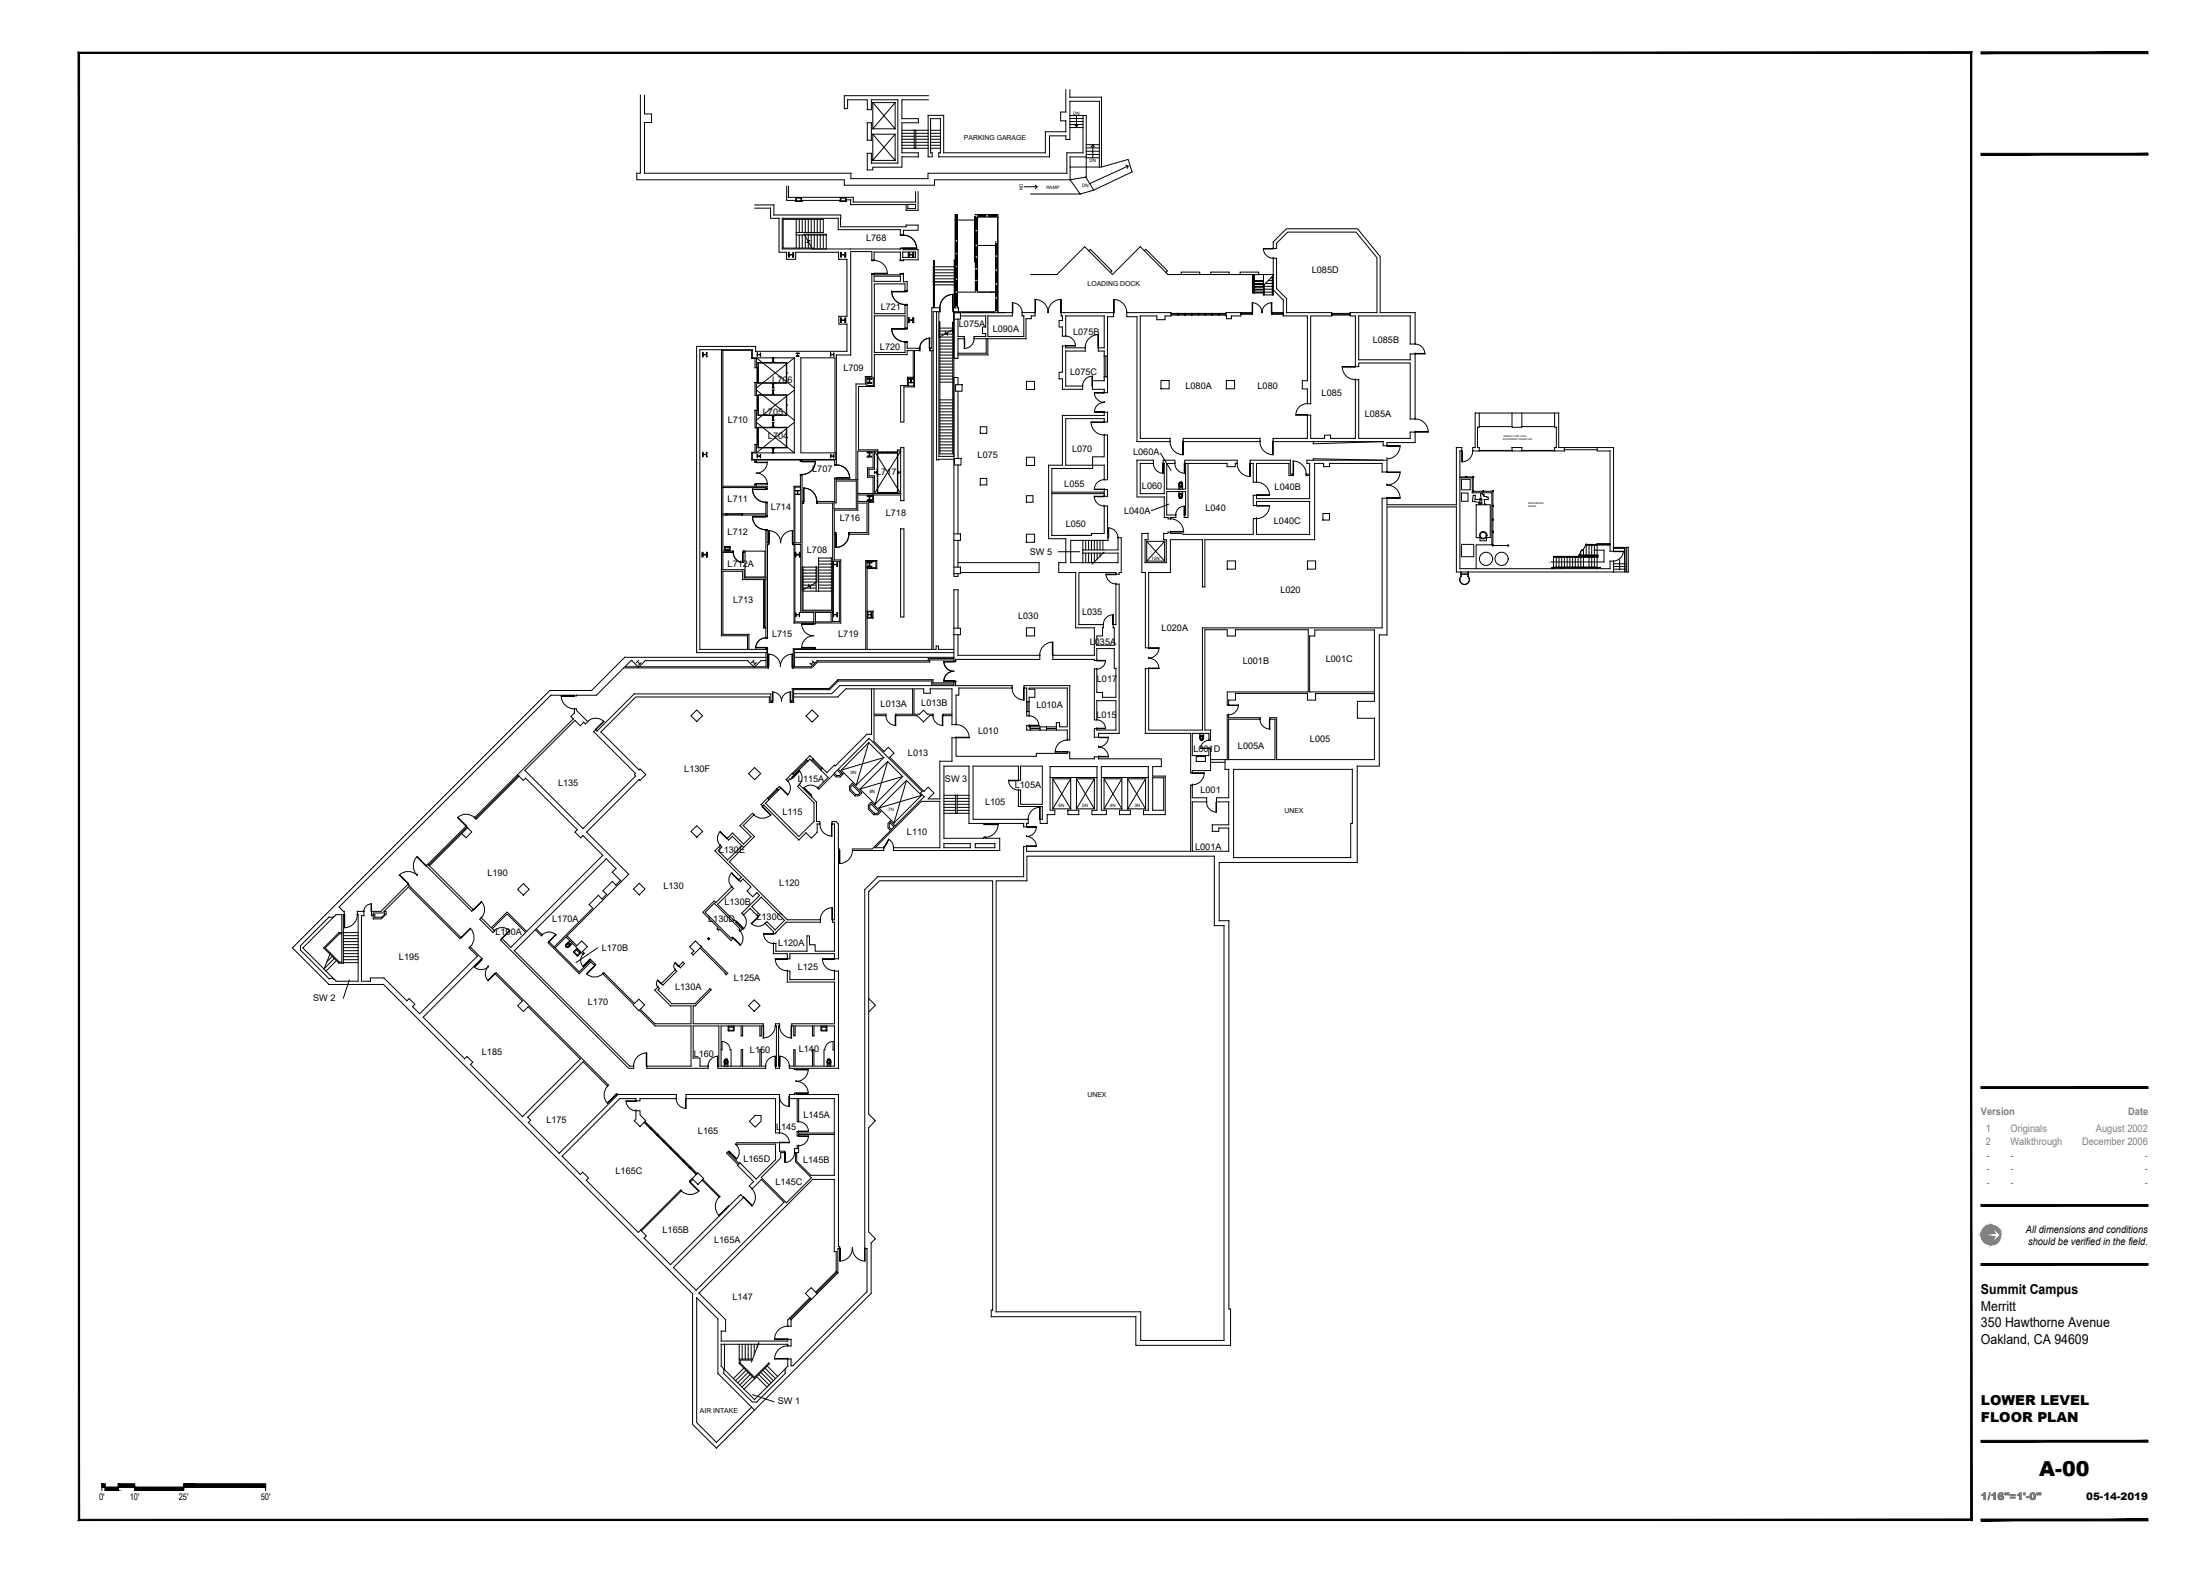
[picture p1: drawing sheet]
<svg xmlns="http://www.w3.org/2000/svg" width="1067mm" height="762mm" viewBox="0 0 1067 762" stroke-linecap="round" stroke-linejoin="round" font-family="sans-serif">
<!-- layer: A-WALL-FULL -->
<g fill="none" stroke="#000" stroke-width=".48">
<path d="M311 46v38h-2v3h100v3h44v-3h66v-11h8v-20h-2v18h-8v10h-67v3h-37v-3h-100v-25h3v-4h-3v-9M421 60h2v8h-2zM450 46h-41v7h2v-5h10v5h2v-5h12v31h-12v-5h-2v8h2v-1h14v-5h8v-2h-8v-14h8v-2h-8v-10h13M517 44v10h-3v5h3v5h-10v10h-49v-18h-8v20h2v-2h-1v-16h5v16h-1v2h54v-10h8v2h2v-19h14v32h1v-34h-15v-3M443 63h1v9h-1zM366 99h9v5h33v6h31v-1h6v3h-7v2M381 96v1h5v1h3v-1h18v1h3v-1h3M381 96h.1M381 90v6M382 90v6h32v2h30v-5M386 96h3v2h-3zM386 96h2v1h-2z"/>
<path d="M407 96h3v2h-3zM408 96h2v1h-2zM440 99h4v2h-4zM445 93v9h-6v-3h-27v-2M366 101h8v5h4v16h3v4h5v-4h21v4h4v27h-4v4h4v13h-45v-2h-28v148h34v-1h-9v-8h-12v-30h9v4h10v23h1v5M437 114v-3h-31v-5h-27v15h58M473 119h.1M474 105h.1M481 119h-7M481 119h2M484 105h.1M624 111h34l11 13v28h17v15h-2v-14h-25v21h25v-2h2v31h-2v-27h-25v2h-2v-25h-2v-1h13v-27l-10-12h-34l-5 5v2h-2v-3z"/>
<path d="M423 126v-4h-10v50h-7v53h-1v-2h-16h-1h-21v1h-1v-1h-1v-4h1M423 133v49h-3v4h-5v47M424 134h13v2h-13zM437 133h-13M437 121h.1M438 122h6v3h-6zM438 133v4h2v4h-1v-3h-15v14h15v-4h1v11h-1v-6h-15v18h15v-5h1v3h6M438 121h7v5h-8v-4h-13v4M453 137h.1M617 125h2v15l5 5v7h22v1h-10v43h-2v-7h-2v-4h2v-32h-12v-8l-5-4zM454 151v72h9M455 151v70h8v-69"/>
<path d="M456 151h-3v164h1v-2h1v2h8M456 149h-4v20h-1M462 149h3v2h-3M463 152h28v1h-12v10h17v-10v-1h6v1h-2v2h-2v9h-26v-1h6v-1h-2v-3h2v-6h-12M463 152v22h2v-10h3v-1h-3v-8M466 152v3h-3M515 152h25v2h-3v19h-2v-3h-2v-1h2v-16h-18v10h-2v-4h-1v-4h1zM546 152h22v1h-3v2h-4v-2h-8v59h14v2h-16v-60h-5zM595 152h7v1h-5v2h-2zM350 170v138h12v7h-23v-145h26v3h20v47h-20v3h41M351 170h14v4h1v4h1v-5M351 170v66h15v-1h1v1"/>
<path d="M446 170h-3v18h-5v17h-1v-18h3v-4h3M451 170h2M452 170v145h-32v-15h3v-4h-3v-20h5v-4h-5v43h-35v1h78M478 164v7h-13M479 164v8h-14M515 168h2v1h9v1h-9v17h8v2h-10v-5h-1v-4h1zM366 185h1v7h-1zM366 199h1v8h-1zM420 183h3v4h-3zM440 183h3v4h-3zM443 183v-13h-3v2h-16v15h-8v31h10v1h-2v8h-3v4h3v8h13v-22h1v26h-1v-3h-13v3h-3v16h-9v-1h8v-14h-4v3h-11v11v1v12h3v31h-13M463 186h4v4h-4z"/>
<path d="M465 186v-3h-2v96h2v-1M465 190v32M498 185h4v4h-4zM535 200h2v5h-2v-2h-18v22h18v8h2v-22h-2v10h-5v6h-20v12h25v-2h2v4h-2v-2h-25v21h19M535 190h2v-7h-2v2h-5v4h5v1M535 200v1h-20v24h-7v36h9v12h-4v5h9v26h9v14h-20v2h20h1v-6h8v10h1v14h-6v-2h-3v-12h-1v25h1v-9h9v14h-9v-1h-1v4h2v-1h10v-73h-2v20h-1v1v9h-8v-5h3v-5h-12v-25h18h2h1v-17h-2v6h-17v1h17v5h-23v-11h18v-17h-2v14h-6v1h-12M563 184h4v4h-4zM595 184h4v4h-4zM366 220v-5h1v5M405 220v-47h-17v47h17M405 220h1M405 220v3"/>
<path d="M416 219h7v8h-2v4h2v8h-7zM437 218h-2v1h2M475 207h4v3h-4zM574 212h37v2h-37zM617 212h17v-11h2v11h6v-1h3v1h12v-28h2v28h25v-3h2v6h-13v1h-2v-2h-54zM717 200v7h-1v10h1v2h-3v-2h1v-17h41v17h3v2h-5v-2h1v-10h-1v-7M717 207h16M733 217h5v2h-5zM733 200v7h5v-7M738 207h16M774 217h8v50h-1v-48h-7zM351 236v31h4v1h-4v8h10v4h11"/>
<path d="M367 236h5v1h-1v-1h-21M385 236h3v27h-3zM388 237h.1M405 233h10v14h-11v-3h1zM416 233h-10v-1h-1v11h-9v1h8v28h3v29h-3v-29v24h-15v-52v-1v-13h-1v6h-3v27v1v38h10M416 240h7v3h-7zM463 222h3v3h-3zM465 225v34M475 232h4v3h-4zM498 222h4v4h-4zM574 223h26v2h-1v1h-4v-1h-21zM575 225v12h-9v-12h4v-2h-6v2h1v14h-12v-14h6v-2h-8v18h14v10h1v1h2v-1h2v-1h-4v-12h9v12h-1v1h2v-26"/>
<path d="M606 223h20v7h1v1h-2v-6h-16v9h-1v-9h-2zM708 231h3M711 231h3M714 232v6M715 238h4M720 238h4M724 238v7M351 249h1M352 250h8M360 249h11v-5h1v6h-1h-11zM360 249h-8v1h-1M437 256h1v43h-1z"/>
<path d="M463 259h3v3h-3M498 259h4v4h-4zM498 240h3v3h-3zM554 259h3v3h-2v11h11v-11h-2v-3h2v-1h2v1h6h34v-8h1v8h26v-16h-26v2h-1v-5h1v2h26v-11h-2v-1h2v-5h-1v-2h39v6h-3v-4h-25v1h-3v-1h-5v37h-53v22h-1v-22h-15v16h-11v36h-2v-36h-1zM641 249h4v3h-4zM724 246v6M724 252v5M724 258v6M350 276h.1M361 267v1zM385 264h3v33h7v4h-10zM420 272h5v3h-5z"/>
<path d="M463 275h3v3h-3M465 273h39v5h-38M465 262v13M595 272h4v4h-4zM634 272h4v4h-4zM724 264h7M789 265h1v12h-1zM371 281v23zM371 280v-23h1v6h1l-1 1v45M395 297h8v4h-8zM420 297h3v2h-3zM371 314v1"/>
<path d="M371 319h-68l-16 16h-20l-125 124 18 18h26l150 150v63l11 12 75-75v-24l2-3-3-3v-50l3-4-3-3v-108l5-5h55v208v3h70v14h46v-17h-1v-189h-5v-28h67v-47h11v-63h4v-62h33v31h76v-5h-1v4h-73v-57h1v-2h-3v28h-33v-4h-3v63h-87v50h-26v-30h-2v32h22v19h1v-1h9v-11h-1v3h-8v-10h8v3h1v-5h-3v-49h11v3h4v-3h35v30h-39v7h1v-3h3v-3h35v3h4v-3h28v4h-8v8h8v20h-47v-20h-3v1M371 316v7h-5M372 314v9M385 319h78M395 314h-10v9M395 314v1M463 304h3v4h-3M465 308v10h39v2h-41h-12v1h-55l-2 3h-10M465 304v-18h-2v33h-13v1h-54l-3 3h-8v-7M498 304h4v4h-4zM638 305h28v30h-31v-27h3zM309 321l1 1"/>
<path d="M310 320l-1 1M310 323h56M311 321l-1 1M365 321l1 1M366 320l-2 1M367 321l-1 1M371 320h-2l-3 3-3-3h-50l-3 3-4-3-3 3h6M372 324h-70l-13 13h-22l-103 103 3 2v1v24h-3l-7-8 7-7h2M374 340v-4h-66l-18 18h-1l-1 1 20 20v1l-25 26-28-29 24-24 2 3 2-2 1 1 1-1-5-6h-1v2l-2 1 1 1-27 28 3 2 1-1 25 25-1 1 3 3 1-1 9 10-37 37-9-10-8 8-5-5v1l6 6 1-1-1-1 7-7 9 9-7 7-5-4v1l62 62h2v-1h-2l-56-56 11-10 2 3 1-1-3-3 34-34 5 5-2 2 4 4-2 2-2-2-5 5 2 2-2 2-2-2-4 4 1 2-18 19M385 323h.1M385 338h21l4-4h33v12h-9v1h11l3 3 3-3h1v-1h-2l-2-2-2 2h-3v-12h5v2h3v-2h11v12h-5v1h5v4h2v-14h1v-3h26v-2h-28v-2v1h-11v-2h-46l-4 5h-18v6M385 336h18l4-4h56h-11v-2h-46l-4 4h-17v6h-1"/>
<path d="M393 321l1 2M394 320l1 1M394 321l-1 1M423 334v22h-3l-15 15-4 4-2-3-1 1 4 4-5 5v1l7-8 1 2h2l2-2-3-2 15-15 26 26h-1l2 2-14 14-2-2-1 1v2l1 2-9 9h-10h16v-1h-5l23-23h9v23h-23v1h52v-6h-7h-1h-19v-35h12v28h26v2h2v-2h1v-2h-27v-26h22v7h1v-7h10v19h-10v-7h-1v8h11v6h-1v2h4v-4h3v-2h-2v-21h23v21M424 334v12h6v1h-6v12l5 5 2-2 3 3-2 2 16 17 2-2 3 2-3 3M497 332h22v27h-1v-5h-6v-4h2v2h4v-18h-19h3v4h-3v2h-1v-6h-1zM335 347l3-3 3 3-3 3zM374 340h-1v-2h-65l-17 17 19 18 3 2-3 3-26 25 21 21-30 30 5 4 2-2 3 3-2 2v1v1l-9-9-5 5M391 347l3-3 3 3-3 3zM498 352h2v2h-2zM498 345h1v2h-1zM504 352h3v2h-3z"/>
<path d="M611 349v-1h-15v-1h-1v21h-1v5h2v14h-6v2M611 349h-15v19h22v-19h-2M363 375l3-3 3 3-3 3zM381 378l3-3 1 1-2 2-1 1zM393 366l1 2-1 1v-1l-1 1-1-1zM405 375l1-2 2 2-1 1h-1zM509 377h23M534 377h23M559 377h5v16h-5zM580 367h5v2h-5zM598 373h58v26h-1v17h-57zM378 381l1 1-2 1v-1z"/>
<path d="M394 386l-6-6-1 1 8 8v9l-8 7-16-16 2-1-1-1-3 3 1 1v-1l17 17 4-3 2 2 3-3v-4h1v-1h-1v-9l-2-3M403 398h2l2 1v13v53h-2v-3h-22v3h-1v-3h-7v-5h1v4h15v-7h2v4h2v3h10v-14h-1v-1h1v-47h-2zM412 381l1-1 5 4-1 2h-2l-3-3zM413 381l4 3-1 1h-1l-2-2zM422 391v-1l4 4h-1h-1l-2-2zM422 389l5 5-1 1h-2l-3-3v-2zM431 399h1l2 2-2 1-1-1zM450 387h6v-18h6v-11h2v9h39v-2h15h1v3h12v-1h2v1h30v4h-4v4h6v19h-11v-2h3v-21h-23v21M463 386h1v8h-1zM518 393h5v2h-5zM532 393h-3v2h8v-2h-3M543 393h5v2h-5z"/>
<path d="M585 389v-2h-7v-6h-1v32h-79v-3h-2v15h-70l-7 6v174h1v21l-35 36h-1v-3h-2v3l-1 2v2l-14 14h-2l-14-14v-2l-1-2M585 389h-7v24h18v-12h-5v2h-3v-3h8v-11h-6M207 419l22 22v1l-22-22zM227 401l2 2-3 3-2-2M335 403l3-3 3 3-3 3zM355 404l6 5 3-3-5-6 6-6 1 1-6 5 6 6-12 12 28 28h16v1h-17l-5 6h-1v-1l-4-4 1-1 4 4 4-5-11-11-4 4 4 4-1 1-4-4-3 4-1-1 8-9-1-1-2 2-3-3 2-2-4-4-1 1-1-1 1-1-12-13 2-2 1 1-2 1 5 5 7-7-5-5-2 2v-1zM458 409h13v2h-13zM473 409h9v2h-9zM251 431l3-3 3 3-3 3zM307 431l3-3 3 3-3 3zM483 427h15v-12h91v34h5v201h-41v-14h-70zM166 453h-1l-7 6 7 7h1"/>
<path d="M180 442h5l13-13 26 25-1 1-25-25-12 12h1v1l-2 2h-4v-1h-1zM181 443h5l-1 2h-3v-2h-1zM266 457l15 14 5-5v-1l3 3h-1l-1-2-6 6-15-15zM337 456l16 16-1 1-13-13-3 3-1-1 1-1-2-2zM341 442l5-5 1 1 8-8 1 1-8 7 8 8 4 4-1 1h-1l1-1-13-12-4 4 12 13 1-1 1 1-2 1-5-6-1 1v-1zM343 455l1-1v1zM160 474h2l1 2h11l-1-34h3v2h-1v32h5v-2h6l11 11 1-1 3 3-1 1 4 3 27-28-3-4 6 6-29 28 20 20 1-1 3 3-1 1 25 25 28-28-25-25-2 2-3-2 2-3-13-13h1l54 54v1l-12-12-27 27 1 1-1 1 15 15 28-28v-1l29 1v2h-18v1h-2v-1h-7l-28 27 8 9 2-1 2 3-1 1 26 25 1-1 2 3-1 1 13 13 34-34 2 1-34 34 11 11 42-42-11-11-4 4-2-1 2-2-13-14 1-1h1l-1 1 14 13 9-10v-7h-18h-1v-1h21v4h3v1h-2v2l-10 10 12 12 12-12-7-8-1-6h2v-2v4h-1v4l7 7h12v-20h-18v1v-3v1h18v-16h-18v11v-11h-4v-2h2v-1h1v1h21v73v1h-1v12M166 467v-24h-3l-1 1h-2l-14 14v3l14 14M292 472l1-1 15 15 2-2 3 3-3 2 8 7h17v-8h-10l-7-8 1-2 1 1-1 1 7 7h11l7-8 1 1-8 8h-1v8h34v1h-1v5h-1v-5h-8v5h-1v-5h-9v20h9v-8h1v8h8v-8h1v8h2v1h-23v-1h1v-20h-13v16h3v4h4v1h-29v-1h21v-20h-17zM321 477l6-7 1 1-7 7zM329 468l2-2 1 1-2 2zM382 471h1v4h22v-4h2v47h-21h-3v-1h2v-8h1v8h8v-8h1v8h10v-20h-10v5h-1v-5h-8v5h-1v-5h-1v-1h21v-20h-23z"/>
<path d="M366 485l3 2-3 3-3-3zM376 496h2v1v20v1h-2v-1v-20zM421 484l3 3-3 4M308 538h2v2l3 3-3 3-2-3v-1zM333 531h45v18h-2v-16h-43zM363 544l3-3h3v3l-3 2zM338 568l3 3-3 3-2-3zM406 617l-1-1v-9v-35h-11l-55 55 13 13v5h-2v5h32v-1h2v3h-2h-32v10M383 639l1 1v3h-2v-3zM391 627l2-3 3 3-3 3zM365 659h-7v2l8 7 7-7-7 7-7-7v-2h6M364 682l-17 17-9-9v-61l10 10v27l18 17"/>
<circle cx="711" cy="231" r=".3"/>
<circle cx="711" cy="231" r=".1"/>
<circle cx="714" cy="231" r=".3"/>
<circle cx="714" cy="238" r=".3"/>
<circle cx="714" cy="231" r=".1"/>
<circle cx="714" cy="238" r=".1"/>
<circle cx="719" cy="238" r=".3"/>
<circle cx="719" cy="238" r=".1"/>
<circle cx="724" cy="238" r=".3"/>
<circle cx="724" cy="238" r=".1"/>
<circle cx="724" cy="245" r=".3"/>
<circle cx="724" cy="258" r=".3"/>
<circle cx="724" cy="252" r=".3"/>
<circle cx="724" cy="245" r=".1"/>
<circle cx="724" cy="252" r=".1"/>
<circle cx="724" cy="258" r=".1"/>
<circle cx="724" cy="264" r=".3"/>
<circle cx="724" cy="264" r=".1"/>
<circle cx="731" cy="264" r=".3"/>
<circle cx="731" cy="264" r=".1"/>
</g>
<!-- layer: A-GLAZ -->
<g fill="none" stroke="#000" stroke-width=".48">
<path d="M568 153h27M568 152h27M568 152h3M568 152v1M571 152v1zM571 153h.1M571 152h3M574 152l1 1zM575 153h.1M575 152h3M578 152v1zM578 153h.1"/>
<path d="M578 152h3M581 152v1M581 153h.1M581 152h3M584 152l1 1zM584 153h.1M585 152h3M588 152v1zM588 153h.1M588 152h3M591 152v1zM591 153h.1"/>
<path d="M591 152h3M594 152v1M602 152h.1M602 152h5M607 152h.1M617 152h.1M617 152h5M622 152h.1M646 152h9v1h-9zM646 152v1M646 152h8M654 152v1"/>
<path d="M535 173v10M536 173v10M537 173v10M759 218h15M759 217h15M352 250h.1M352 249h.1M352 249v1M352 249h8M360 249v1M360 249h.1M498 340v5"/>
<path d="M499 340v5M500 353h4M500 354h4M500 352h4M507 353h5M507 354h5M507 352h5M251 376l-21 20 1 1 21-21M251 376l-20 21M391 368l-7 7M391 369l-6 6M392 369l-7 7"/>
<path d="M393 369l5 4M394 368l4 5M394 368l5 4M377 382l-5 5M377 383l-4 4M377 383l-4 5M207 419l19-18h1l-19 19M226 401l-18 18M312 544l26 25M313 544l3 3M313 544l25 25M316 547h-1"/>
<path d="M316 547l3 3M316 547h.1M319 550h-1M319 550l3 3M319 550v1M322 553h.1M322 554l3 2M322 553v1M325 556v1M325 557l3 2M326 556l-1 1M328 559v1"/>
<path d="M329 560l2 3M329 560h-1M332 562l-1 1M332 563l2 3M332 563h-1M335 566h-1M335 566l3 3M335 566h.1M336 571l-2 2h1l1-1M341 572l8 8-9-8M311 596l19-19-19 20M405 616l-9 10"/>
<path d="M406 617l-10 10M393 629l-10 10M393 630l-9 10"/>
</g>
<!-- layer: A-FLOR-STRS -->
<g fill="none" stroke="#000" stroke-width=".48">
<path d="M423 50l11 12M423 50v12M423 50h11M434 50v12M434 50l-11 12M519 56h6M519 57h6M519 59h6M423 65h11v13zM423 65v13l11-13M423 62h11M423 78h11"/>
<path d="M437 72h6M437 70h6M437 69h6M437 68h6M437 66h6M437 65h6M437 63h6M444 72h6M444 70h6M444 69h6M444 68h6M444 66h6"/>
<path d="M444 65h6M444 63h6M451 72h5M451 70h5M451 69h5M451 68h5M451 66h5M451 65h5M451 63h5M519 60h6M519 62h6M527 76v10l-8 1 5 7h-24"/>
<path d="M527 76h6M527 75h6M527 73h6M527 72h6M527 70h6M519 81h14M527 86l3 6M534 81l13-4 2 6-19 9-6 2M386 113h13v-7h-19v14h14M386 106v14M386 114h15M388 106v7"/>
<path d="M388 114v6M389 106v7M389 114v6M390 114h11M390 114h.1M390 114l2 3h1h-2l1 1 2 3 7-1M390 106v7M390 114v6M392 106v7M392 114v6M393 106v7M393 114v6"/>
<path d="M395 106v7M395 114v6M396 106v7M396 114v6M398 106v7M398 114v6M399 114v6M401 114v6M463 107h.1M464 107h.1M464 104v22M464 107h9"/>
<path d="M473 107h.1M473 104h11zM474 119h7M481 119h2M483 117v34M483 117h1M484 105h-10v37h-1v-38v38h-9M484 105h-10v37h7M484 104v48M453 129v5M453 137h.1M453 134v15"/>
<path d="M453 138h.1M453 134h10M453 135h10M453 137h10M453 129h10M453 131h10M453 132h10M453 138h10M463 134h.1M463 135h.1M463 137h.1M463 129h.1"/>
<path d="M463 131h.1M463 132h.1M463 138h.1M464 127v22M464 126v-22h-1v45M500 133h13l13-13 13 13 14-13 13 13h51M528 122l1-1 10 10-1 1M555 122l1-1 10 10-1 1M573 133v-1h9v1M587 133v-1h9v1M601 133v-1h9v1M607 134l1 8z"/>
<path d="M608 139h5M608 137h5M608 136h5M608 134v8zM608 139h4zM608 138h4zM608 136h4zM613 133v10h4v-2M613 138v5M613 139h4M614 137h3M615 136h2"/>
<path d="M616 135h1M617 134v9M617 139h.1M617 137h.1M617 136h.1M617 135h.1M618 133l-6 6M456 159v4M456 159h6M462 159v1M463 142h.1M465 151h18"/>
<path d="M481 142h2M483 151h1M608 142h5M608 140h5M608 140l4 1zM608 142h4zM613 142h4M613 140h4M617 142h.1M617 140h.1M456 163l2-1v-1l1 1v-1l3-1v60h-6zM456 179h6"/>
<path d="M456 178h6M456 176h6M456 175h6M456 174h6M456 172h6M456 171h6M456 169h6M456 168h6M456 166h6M456 165h6M456 163h6M456 162h6"/>
<path d="M456 160h6M456 200h6M456 198h6M456 197h6M456 195h6M456 194h6M456 185h6M456 184h6M456 182h6M456 181h6M456 219h6M456 217h6"/>
<path d="M456 216h6M456 214h6M456 213h6M456 211h6M456 210h6M456 208h6M456 207h6M456 205h6M456 204h6M456 203h6M456 201h6M637 214v1l34-1"/>
<path d="M637 223v-1l34 1M389 275v21h14v-26h-6v17M389 276h7M389 278h7M389 279h7M390 275h-1v11h1M390 275h6v12M396 275v7M397 272h6M397 275h6M397 273h6M397 276h6"/>
<path d="M397 278h6M397 279h6M525 262v5M525 268v5M526 262v5M526 268v5M528 262v5M528 268v5M529 262v5M529 268v5M531 262v5M531 268v4"/>
<path d="M532 262v5M532 268v3M533 262v5M533 268v2M535 262v5M535 268h.1M535 268l-5 5M556 272h9M556 262v10M556 262h9M556 262l9 10M565 262v10"/>
<path d="M565 262l-9 10M752 272h26M753 276v-1h23l-23 1M753 270h21M753 275h21M753 275v1M755 270v5M756 270v5M757 270v6M759 270v5M760 270v5M761 270v5"/>
<path d="M763 270v5M764 270v5M766 269h9v1h-21h21v-1h-10M766 269h8M767 267v2M767 270v5M768 266v3M768 270v5M769 264h12M769 264v5M769 264h5M769 264l-4 6v5"/>
<path d="M771 264v5M771 270v5M772 264v5M772 270v5M773 264v5M773 270v5M774 270h-21v5M774 264v5M774 269v6M774 275v1M781 264h-7M781 264h-12"/>
<path d="M782 277h7M782 265h7M782 276h6M782 275h6M782 273h6M783 266h5v11v-11zM788 276h1M788 275h1M788 273h1M389 281h7M389 282h7M389 284h7"/>
<path d="M389 285h7M389 287h14M395 283l-2 1v1l-1-2v1l-2 2M396 282h.1M397 281h6M397 282h6M397 284h6M397 285h6M421 360l8 7-14 14-7-8zM421 360l-6 21M429 367l-21 6M430 369l-6 21"/>
<path d="M438 376l-21 6M440 378l7 8-13 13-8-7zM440 378l-6 21M511 378h8v14h-8zM511 378l8 14M519 378l-8 14M522 378h9v14h-9zM522 378l9 14M531 378l-9 14M535 378h9v14h-9zM535 378l9 14M544 378l-9 14"/>
<path d="M547 378h9v14h-9zM547 378l9 14M556 378l-9 14M587 368h7M587 370h7M417 382l13-13 8 7-14 14zM447 386l-21 6M458 393h5M458 391h5M458 390h5M458 388h5M458 387h5"/>
<path d="M458 394h5M458 386h5M464 393h6M464 391h6M464 390h6M464 388h6M464 387h6M464 394h6M464 386h6M162 444l-15 15 15 16M167 452h7M167 454h7"/>
<path d="M167 455h7M167 456h7M167 458h7M167 459h7M160 462l-3 8M161 464l-2 2M162 465l-5 5M163 466l-5 5M167 461h7M167 462h7M167 464h7M167 465h7"/>
<path d="M167 467h7M351 652v12l15 14 15-15M358 652v7M360 652v7M361 652v7M363 652v7M364 652v7M366 652v5M367 652v1M368 651l-4 9M361 663l-5 5M362 664l-5 5"/>
<path d="M363 665l-5 5M364 666l-5 5M365 667l-5 5M366 668l-5 5M367 667l5 5M368 666l5 5M369 665l5 5M370 664l5 5M371 663l5 5M372 662l5 5"/>
</g>
<!-- layer: A-FLOR-PFIX -->
<g fill="none" stroke="#000" stroke-width=".48">
<path d="M572 235v2h1v-2M572 235v1h1v-1M572 240h.1M572 235h.1M572 240v-1h1v1M572 234h.1M572 234v2M572 236h.1M572 234h1M572 236h1M573 240v1M573 240h-1v1"/>
<path d="M573 234h.1M573 234v2M573 236h.1M573 234h-1v1M573 234v1M573 235h.1M708 232h6v7h9v25h-7v12M709 232h4v5h-4zM709 239h3v4h-3zM572 240v1M572 240v-2h1v3v1l-1-1M572 241h.1"/>
<path d="M573 241h.1M573 241h-1M716 245h7v16h-2v1h-3v-1h-2zM718 244h1M720 240v1h2v1h-2v2v1M720 240h.1M720 240l-1-1h-1v3h1v2h-1v-2h-1h-2v-2h-1v3h3v2M352 265v2h2M352 265l-1 2M352 265h2M352 265h.1M352 266h2"/>
<path d="M352 267v-2h2v2M353 266v1zM354 265h.1M354 265v2M708 278l1 1a2.3 2.3 0 0 0 0 4 2.3 2.3 0 0 0 3 0 2.3 2.3 0 0 0 0-4v-2v2M709 279l-1-2v2a2.4 2.4 0 0 0 1 4 2.4 2.4 0 0 0 3 0 2.4 2.4 0 0 0 0-4M709 278h3M709 264h6v6h-6zM712 278h.1M582 358v-2h2l-1 3h-1M582 358v-2h1l1 2M582 358h.1"/>
<path d="M582 358v1M582 359h.1M582 359h1M582 358a.7 .7 0 0 1 0-1 .7 .7 0 0 1 1 0 .7 .7 0 0 1 0 1M583 358h.1M583 359h.1M274 458v1M274 458l1 1h1M274 459h.1M275 459h.1M275 458v1M275 458l-1 1"/>
<path d="M275 458a.7 .7 0 0 1 0-1 .7 .7 0 0 1 1 1 .7 .7 0 0 1-1 1M275 458h.1M275 457l-1 1M275 457l1-1 1 1h1l-2 2M275 457v1M276 457h-1M276 457l1 1-1 1M276 459h.1M278 461l2-1 2 2-2 1zM279 460h1M279 461h-1l2 2 1-1-1-1M353 500v-3h3v3"/>
<path d="M353 500h3M354 498v1h2v-1M354 498h2M356 498h.1M398 500v-3h3v3M398 500h3M399 498v1h2v-1M399 498h2M401 498h.1M350 505a4 4 0 0 1 4 4h1v8M350 505v4M351 514v1"/>
<path d="M351 515h.1M351 516h1h1M352 514h.1M352 514a.7 .7 0 0 0-1 1 1 1 0 0 0 2 0 .7 .7 0 0 0-1-1M353 514h-1M353 514h.1M353 514l-1-1-1 1v3h2v-2M353 514v1M353 515h.1M401 515h.1M401 516h1h1M401 514h2v3h-2v-2"/>
<path d="M401 514v1M401 514h1M402 514h.1M402 514v1M403 514h-1M403 515h.1M403 514v1M405 509h-1v-4a4 4 0 0 0-4 4v8"/>
<circle cx="719" cy="259" r="1.8"/>
<circle cx="719" cy="259" r="1.5"/>
<circle cx="352" cy="267" r=".1"/>
<circle cx="353" cy="267" r=".1"/>
<circle cx="721" cy="271" r="3"/>
<circle cx="728" cy="271" r="3"/>
</g>
<!-- layer: A-ANNO-ROOM -->
<g fill="none" stroke="#000" stroke-width=".48">
<path d="M522 56v5M521 61h1h1M529 71l1-1 1 1M530 70v6M497 91h6M502 90l1 1h-1M546 80l1 1v1M547 81l-19 8M563 220l5 8M567 244l-9 4M513 267h10M290 459l-11 8"/>
<path d="M169 475l-2 9M365 676l10 3"/>
</g>
<!-- layer: A-DOOR -->
<g fill="none" stroke="#000" stroke-width=".48">
<path d="M437 114h1zM438 114a6 6 0 0 1 6 6M423 126h1zM423 133h7M424 126a6 6 0 0 1 6 7M424 133h-1h1v-1l6 1M437 133h1M437 126h1M437 126h.1M437 120h1M438 120l-1 1 1-1M438 133h.1"/>
<path d="M438 126h.1M438 120h6zM613 120a5 5 0 0 0 4 5M613 120l4 1zM617 120h.1M617 125h.1M432 141a6 6 0 0 0 7 7M432 159a6 6 0 0 0 7 7M432 141l7 1zM432 159l7 1zM439 141h1zM439 148h1z"/>
<path d="M439 159h1zM439 141h.1M439 159h1M439 141h1M456 149v2zM462 143v6zM462 149v2M462 143a6 6 0 0 0-6 6M462 149v2zM462 149h.1M491 147a5 5 0 0 1 5 5M491 147v5z"/>
<path d="M491 152h.1M496 152h.1M502 145a6 6 0 0 1 6 7M502 145v7zM502 152h.1M508 152h.1M514 145l1 7zM515 145a6 6 0 0 0-7 7M515 152h.1M540 145a6 6 0 0 1 6 7M540 145v7zM540 152h.1"/>
<path d="M546 152h.1M607 147a5 5 0 0 1 5 5M607 147v5zM607 152h.1M612 152h.1M616 147l1 5zM617 147a5 5 0 0 0-5 5M617 152h.1M439 166h1zM446 169v1zM451 164v5zM451 164a5 5 0 0 0-5 5"/>
<path d="M451 169v1zM451 169v1M468 164v5zM468 164h.1M472 164a5 5 0 0 1-4 5M472 164h.1M517 163a5 5 0 0 1 5 5M517 167l5 1zM517 168h.1M517 163h.1M526 169h.1M532 162l1 7z"/>
<path d="M533 162a6 6 0 0 0-7 7M533 169h.1M651 178a6 6 0 0 0 6 6M651 178h6zM657 178h.1M686 167a5 5 0 0 1 5 5M686 171l5 1zM686 172h.1M686 167h.1M525 187h.1M530 182v5zM530 182a5 5 0 0 0-5 5"/>
<path d="M530 187h.1M531 190a5 5 0 0 0 4 5M531 200h4zM531 190l4 1zM535 195a5 5 0 0 0-4 5M535 200h.1M535 195h.1M535 190h.1M634 196a6 6 0 0 0-6 5M634 196h.1M657 184h.1M529 205a6 6 0 0 0 6 6"/>
<path d="M529 205h6zM535 205h.1M535 211h.1M567 214a6 6 0 0 0 7 6M567 214h.1M574 214v6zM574 214h.1M611 214a6 6 0 0 0 6 6M611 214h.1M617 214v6zM617 214h.1M628 201h6z"/>
<path d="M634 201h.1M673 216h6zM673 216h.1M679 216a6 6 0 0 1-6 6M686 203a6 6 0 0 1 7 6M686 209h7zM686 209h.1M686 203h.1M709 219v5zM714 219a5 5 0 0 1-5 5M717 219h16M717 218h16"/>
<path d="M738 219h16M738 218h16M365 237a6 6 0 0 0 6 6M365 237h6zM366 224h1zM366 235h1M366 235h.1M367 235h.1M367 224h5zM367 234l5 1zM371 237h1zM372 224a5 5 0 0 1-5 5 5 5 0 0 1 5 6"/>
<path d="M388 223l1 1zM388 230h1zM389 224h6zM390 237a6 6 0 0 1 6 6M390 237v6zM395 224a6 6 0 0 1-6 6M405 225h1zM405 232h1zM406 225a6 6 0 0 1 6 7M406 232h6zM531 237h4zM535 233a5 5 0 0 0-4 4"/>
<path d="M535 237h.1M535 233h.1M559 225a5 5 0 0 0 5 4M559 225h.1M564 225v4zM564 225h.1M570 225a5 5 0 0 0 4 4M570 225h.1M574 225v4zM574 225h.1M600 225a6 6 0 0 0 6 6M600 225h.1"/>
<path d="M606 225v6zM606 225h.1M609 234a6 6 0 0 1 7 6M609 240h7zM609 234h.1M627 223a6 6 0 0 1 6 7M627 224v6zM627 230h.1M633 230h.1M673 235a6 6 0 0 1 6 6M673 235h.1M673 229h6z"/>
<path d="M673 229h.1M673 222h.1M679 229a6 6 0 0 1-6 6M365 250a6 6 0 0 0 6 7M365 250l6 1zM371 243l1 1zM371 250h1zM371 257h1zM373 257a6 6 0 0 1 6 6 6 6 0 0 1 5-6M373 257v6zM384 257v6zM389 243l1 1z"/>
<path d="M396 243v1zM405 258v1zM405 259l1 6zM412 259a6 6 0 0 1-7 6M412 258v1zM531 241a5 5 0 0 0 4 4M531 241h4zM535 241h.1M535 245h.1M537 256a5 5 0 0 1 5 5M537 256l1 5zM568 251a6 6 0 0 1 6 7"/>
<path d="M568 258h6zM568 258h.1M568 252h.1M570 250h.1M574 245v5zM574 245a4 4 0 0 0-4 5M574 250h.1M609 245h7zM609 245h.1M609 251h.1M609 240h.1M616 245a6 6 0 0 1-7 6"/>
<path d="M673 241h6zM673 241h.1M355 267l1 1zM356 268a5 5 0 0 0 4 5M360 268v5zM360 267l1 1zM373 263v1zM384 263l1 1zM536 278l5 1zM536 278a5 5 0 0 0 5 5M537 261h.1M541 278h.1"/>
<path d="M542 261h.1M782 267h5zM787 267a5 5 0 0 1-5 5M540 298v5zM540 298a5 5 0 0 0-5 5M541 283h.1M367 314h4zM371 309a5 5 0 0 0-5 5M371 309h1zM371 314h1zM372 314h.1M373 317a6 6 0 0 1 5 6 6 6 0 0 1 6-6v7"/>
<path d="M384 317v6M389 302a6 6 0 0 0 6 6 6 6 0 0 0-6 6M389 302l6 1zM389 314h6zM395 302h.1M395 314h.1M504 318h.1M510 311l1 7zM511 311a6 6 0 0 0-7 7M511 318h.1M535 303h.1M540 303h.1"/>
<path d="M557 319a5 5 0 0 1 5 5M557 319h.1M557 314h5zM557 314h.1M562 314a5 5 0 0 1-5 5M272 337a6 6 0 0 0 7 7M272 337l7 1zM372 323l1 1zM373 323v-6v6M375 335a4 4 0 0 1 4 5 4 4 0 0 1 4-5M375 335l-1 5M383 335l1 6-1-1"/>
<path d="M383 335v5M383 340h.1M384 323l1 1zM458 321a5 5 0 0 0 4 4 5 5 0 0 0-4 5M458 330h4zM458 321h4h-4M462 320l1 1zM463 330h.1M491 334a6 6 0 0 0 6 5M491 334h.1M496 334l1 5zM497 334h.1"/>
<path d="M532 320h4zM532 320h.1M532 324h.1M536 320a4 4 0 0 1-4 4M557 324h5zM557 324h.1M285 350a6 6 0 0 1 8 0M289 354l4-4zM374 340h.1M430 347h.1M430 347a5 5 0 0 0 4 5M434 347v5z"/>
<path d="M434 347h.1M452 347a5 5 0 0 0 5 5M452 347h.1M457 347v5zM457 347h.1M464 351a6 6 0 0 1 6 7M464 357l6 1zM464 358h.1M464 351h.1M499 347a5 5 0 0 1 5 5M499 352h5zM499 352h.1"/>
<path d="M499 347h.1M518 359a6 6 0 0 0-6 6M518 359h.1M532 349a4 4 0 0 1 4 4M532 353h4zM532 353h.1M532 349h.1M533 357l4 1zM533 357h.1M537 357a5 5 0 0 1-4 5M586 359a4 4 0 0 0-4 4M586 359h.1"/>
<path d="M596 342h5zM596 342h.1M596 347h.1M601 342a5 5 0 0 1-5 4M611 349a5 5 0 0 0 5 4M611 349h.1M616 349v4zM616 349h.1M382 379a5 5 0 0 1 0 6M382 379h.1M384 377l4-3zM384 377h.1"/>
<path d="M388 374a5 5 0 0 1 0 6M489 378a5 5 0 0 0 5 5M489 378h5zM494 378h.1M512 364l6 1zM518 365h.1M533 362a5 5 0 0 1 4 5M533 362h.1M533 367h4zM533 367h.1M578 375h6zM578 375h.1"/>
<path d="M582 363h4zM584 375a6 6 0 0 1-6 5M586 363h.1M222 396a6 6 0 0 1 8 0M222 396l4 5zM230 396h.1M366 395a6 6 0 0 0 8 0M366 395h.1M370 391l4 4zM370 391h.1M379 382h.1M379 382l3 3z"/>
<path d="M388 380h.1M390 382a5 5 0 0 1 6 0M390 382l3 3zM393 385h.1M397 382h.1M398 399a6 6 0 0 0 5 6M398 399h.1M403 399v6zM403 399h.1M478 400h6zM478 400h.1M484 400a6 6 0 0 1-6 6"/>
<path d="M494 383h.1M499 397h.1M504 391v6zM504 391a6 6 0 0 0-5 6M504 397h.1M578 380h.1M585 389h.1M585 389a5 5 0 0 0 5 5M590 389v5zM590 389h.1M202 415l5 5zM202 415a6 6 0 0 0 0 9"/>
<path d="M207 420h.1M226 401h.1M349 403l4 3zM349 403a5 5 0 0 0 0 7M349 410h.1M353 406h.1M407 412v7zM407 412h.1M413 412a6 6 0 0 1-6 7M413 412h.1M429 411h.1M431 407l2 2v2"/>
<path d="M431 407l-2 4zM433 411h.1M478 406h.1M498 405a5 5 0 0 1 5 5M498 401h5zM498 401h.1M498 405h.1M498 410h5zM498 410h.1M503 401a5 5 0 0 1-5 4M180 438v4zM180 438a4 4 0 0 0-4 4"/>
<path d="M194 424l4 4zM194 424a6 6 0 0 1 8 0M198 429h.1M202 424h.1M233 437a6 6 0 0 1 0 8M355 423l3 3zM355 423a5 5 0 0 0 0 7M355 430h.1M358 426h.1M404 440a6 6 0 0 0-6 6M167 443v7zM167 443h.1"/>
<path d="M173 443h.1M173 443a6 6 0 0 1-6 7M176 442h.1M180 442h.1M224 454l4-4zM224 454h.1M228 450a6 6 0 0 1 0 9M228 459h.1M229 441l5-4zM229 441h.1M233 445h.1M240 451a5 5 0 0 1 7 0"/>
<path d="M240 451h.1M243 455h.1M247 451l-4 4zM263 453a5 5 0 0 1 7 0M263 453h.1M266 456l4-3zM266 457h.1M356 455h.1M356 455l3 3zM357 447h.1M357 447l4 3zM359 451a5 5 0 0 1 0 7"/>
<path d="M359 451h.1M361 444h.1M361 444a5 5 0 0 1 0 6M364 448a5 5 0 0 0 7 0M364 448l4-4zM368 444h.1M370 453a5 5 0 0 0 5 4M370 453h5zM371 448h.1M375 453h.1M375 457h.1M398 446h.1"/>
<path d="M403 440l1 6zM404 446h.1M230 469a5 5 0 0 0 7 0M230 469l4-4zM233 465h.1M237 469a5 5 0 0 0 0 6M237 469h.1M240 472l-3 3zM240 472h.1M283 462a4 4 0 0 0 0 7M283 463h.1M284 472a6 6 0 0 0 8 0"/>
<path d="M286 465l-3 4zM286 466h.1M288 468l-3 4zM288 468h.1M292 472h.1M319 475l-1 2 1 1M319 475l2 2zM319 478h.1M321 477h.1M327 467l2 1zM327 467v1v2M327 470h.1"/>
<path d="M329 468h.1M376 465a6 6 0 0 0 6 6M376 465h6zM382 465h.1M382 471h.1M399 465h6zM399 465a6 6 0 0 0 6 6M405 465h.1M405 471h.1M370 497v6zM370 497h.1M376 497a6 6 0 0 1-6 6"/>
<path d="M376 497h.1M378 497a6 6 0 0 0 6 6M378 497h.1M384 497v6zM384 497h.1M307 517h.1M313 510l1 7zM314 510a6 6 0 0 0-7 7M314 517h.1M343 517h.1M348 512v5zM348 512a5 5 0 0 0-5 5"/>
<path d="M348 517h.1M371 517h.1M376 512v5zM376 512a5 5 0 0 0-5 5M376 517h.1M378 512a5 5 0 0 1 5 5M378 512v5zM378 517h.1M383 517h.1M386 518l6 1zM386 518h.1M392 518a6 6 0 0 1-6 6"/>
<path d="M294 535l5-4zM295 527a6 6 0 0 0 0 8M295 527h.1M299 531h.1M304 534h4zM304 534a5 5 0 0 0 4 4M308 534h.1M308 538h.1M328 533a5 5 0 0 0 5 4M328 533h.1M332 533l1 4zM333 533h.1"/>
<path d="M378 532a5 5 0 0 0 5 4M378 532h.1M383 532v4zM383 532h.1M386 524a6 6 0 0 1 6 6M386 524h.1M386 530h6zM386 530h.1M354 558h.1M354 558l3 4zM357 555a5 5 0 0 1 0 7M357 555h.1"/>
<path d="M378 549a5 5 0 0 1 5 5M378 554h5zM378 554h.1M378 549h.1M381 559v4zM381 559h.1M385 559a5 5 0 0 1-4 4M385 559h.1M387 544a5 5 0 0 1 5 4M387 548h5zM387 548h.1M387 544h.1"/>
<path d="M387 551h5zM387 551h.1M387 555h.1M392 551a5 5 0 0 1-5 4M330 577h.1M330 577a6 6 0 0 0 9 0M335 573l4 4zM335 573h.1M365 576a6 6 0 0 1 0 9M365 576h.1M349 589l4-4zM349 580a6 6 0 0 0 0 9"/>
<path d="M349 580h.1M353 585h.1M361 580h.1M361 580l4 5zM407 605v6zM407 605h.1M413 605a6 6 0 0 1-6 6M413 605h.1M413 605a6 6 0 0 0 6 6M419 605v6zM419 605h.1M376 649h6z"/>
<path d="M376 659h6zM382 643a6 6 0 0 0-6 6M382 652a6 6 0 0 0-6 7M382 649h.1M382 643h.1M382 659h.1M382 652h.1"/>
</g>
<!-- layer: 0 -->
<path d="M773 267h5v5M773 266v1M785 276h1M785 271v5" fill="none" stroke="#000" stroke-width=".48"/>
<!-- layer: A-COLS -->
<g fill="none" stroke="#000" stroke-width=".48">
<path d="M382 122h1v1h1l1-1v3l-1-1h-1v1h-1zM408 122v1h2v-1v3v-1h-2v1zM440 122h1v1h2v-1v3v-1h-2v1h-1zM441 123l-1 1M443 123v1M443 124v1M408 154v1h2v-1v2v-1h-2v1zM440 154h1v1h2v-1v2v-1h-2v1h-1zM441 154h-1M441 156h-1M442 155h-1M442 155h.1"/>
<path d="M443 154h.1M443 156h.1M443 154v1M341 171v1h2v-1v2v-1h-2v1zM341 173h.1M341 171h.1M342 172h.1M343 171h.1M343 172h.1M367 171v1h2v-1v2v-1h-2v1zM386 171h1v1v1h-1l1-1v-1zM403 171v1h1v-1v2v-1h-1v1z"/>
<path d="M421 183h2l-1 1v1l1 1h-2v-1v-1zM421 183v1M421 185v1M422 185h-1M422 185v1M441 184h2h-1v1l1 1h-2l1-1v-1zM441 184h.1M441 185v1M442 185h.1M442 185v1M341 219v1h2v-1v2v-1h-2v1zM343 219v1"/>
<path d="M421 219h2h-1v2l1 1h-2v-1v-2zM421 219h.1M423 219h.1M341 221h.1M341 220h.1M342 220h.1M343 221h.1M367 220v1h2v-1v2v-1h-2v1zM386 238h2h-1v2h1h-2h1v-2zM387 238h-1M387 238h.1M387 240h.1"/>
<path d="M403 220v1h1v-1v2v-1h-1v1zM421 221h.1M422 220h-1M422 221l-1 1M421 240h2l-1 1v1l1 1h-2v-1v-1zM422 241h-1M422 240l-1 1M422 242v1M422 240v1M423 242v1M340 268h1v1h2v-1v2v-1h-2v1h-1zM341 268l-1 1"/>
<path d="M341 269h-1M343 269h.1M343 269v1M385 268h1v1h2v-1v2v-1h-2v1h-1zM386 269h-1M386 269l-1 1M386 269h.1M388 269h.1M388 270h.1M404 273v1h2v-1v2v-1h-2v1zM404 273h.1M404 274h.1"/>
<path d="M406 274h.1M421 272h2l-1 1v1l1 1h-2v-1v-1zM421 274v1M422 273h-1M422 274h-1M422 272v1M423 275h-1M423 273h.1M386 297v1h2v-1v2v-1h-2v1zM386 299h.1M387 298h.1M388 297h.1"/>
<path d="M388 298h.1M404 297v1h2v-1v2v-1h-2v1zM404 299h.1M404 298h.1M405 298h.1M406 297h.1M406 299h.1M421 297v1h1l1-1v2l-1-1h-1v1zM421 297h.1M422 298h.1M423 297h-1M423 298h-1"/>
</g>
<!-- layer: A-FLOR-EVTR -->
<g fill="none" stroke="#000" stroke-width=".48">
<path d="M367 173l18 15M367 178v7zM368 176h13v10h-13zM368 178h.1M374 175l1 1zM374 173h1v2zM385 173l-18 15M367 189l18 15M367 192v7zM367 182h.1M367 195h.1M368 191h13v10h-13z"/>
<path d="M368 185h.1M368 192h.1M368 199h.1M368 192h13v9h-13zM374 186h1zM374 191h1zM374 189h1v2zM375 186v2h-1zM382 181h.1M382 196h.1M385 189l-18 15M367 205l18 15"/>
<path d="M367 207v8zM367 211h.1M368 207h13v10h-13zM368 207h.1M368 215h.1M374 202h1zM374 217l1 1zM374 207h1zM374 205h1v2zM375 202v2h-1zM375 217v3h-1zM382 212h.1"/>
<path d="M385 205l-18 15M424 219l13 20M425 219h10v20h-10zM426 219h9zM426 219v20h9v-20M426 220h9M430 219h.1M437 219l-13 20M424 229h1h-1zM425 229h.1M435 229h1zM436 229h1z"/>
<path d="M361 267h10v13h-10z"/>
</g>
<!-- layer: AE-101i$0$A-FLOR-HRAL -->
<path d="M456 163h.1" fill="none" stroke="#808080" stroke-width=".48"/>
<!-- layer: A-FLOR-HRAL -->
<g fill="none" stroke="#000" stroke-width=".48">
<path d="M463 104h1v9h-1zM463 112h1M464 113v28M464 119v1zM464 104h.1M473 105v14M473 119v22M473 119h1M474 119v22M474 105h10M483 118v33M484 105h-10v14"/>
<path d="M453 126v23zM463 126v23zM464 134v1zM464 126v1zM464 125v2zM473 126v-1v2v-22v21M473 134v1zM473 127l1 1zM462 160v1zM462 160h.1M462 156v5zM463 142h.1"/>
<path d="M464 142v7M464 142h.1M456 163v-7v7"/>
</g>
<!-- layer: AE-101i$0$S-BEAM -->
<path d="M455 160h.1" fill="none" stroke="#808080" stroke-width=".48"/>
<!-- layer: AE-101i$0$A-FLOR-HRAL -->
<g fill="none" stroke="#c0c0c0" stroke-width=".48">
<path d="M463 117h1zM473 119h1M473 119h1zM473 104l1 1zM473 112h.1M479 104v1zM483 117v1zM484 104v1zM463 123h1zM463 129h1zM463 135h1zM473 136h.1"/>
<path d="M473 130h.1M473 125h.1M483 124h.1M483 131h.1M483 138h.1M463 141l1 1zM463 142h1zM463 149h1zM473 141l1 1zM483 151h.1M483 144h.1"/>
</g>
<!-- layer: AE-101i$0$S-FNDN-FTNG -->
<path d="M453 135h.1M453 131h.1M453 132h.1M453 134h.1M453 129v8" fill="none" stroke="#808080" stroke-width=".48"/>
<!-- layer: T-TTLBLK-5 -->
<g fill="#000" stroke="#000" stroke-width=".48">
<path d="M961 25v1l81-1zM961 26l81-1v1z"/>
<path d="M961 74v1l81-1zM961 75l81-1v1z"/>
<path d="M961 527v1l81-1zM961 528l81-1v1z"/>
<path d="M961 584v1l81-1zM961 585l81-1v1z"/>
<path d="M961 612v1l81-1zM961 613l81-1v1z"/>
<path d="M961 698v1l81-1zM961 699l81-1v1z"/>
<path d="M49 719v2h2zM49 719h2v2z"/>
<path d="M51 721v1h6zM51 721h6v1z"/>
<path d="M57 719v2h8zM57 719h8v2z"/>
<path d="M65 721v1h24zM65 721h24v1z"/>
<path d="M89 719v2h40zM89 719h40v2z"/>
<path d="M956 26v710v1zM956 26v-1v712zM39 26h917v-1zM38 25h918l-917 1zM38 25l1 711v-710zM38 25l1 711-1 1zM39 736l-1 1 918-1zM38 737l918-1v1z"/>
<path d="M961 736v1l81-1zM961 737l81-1v1z"/>
</g>
<!-- layer: MER_TB-30x42_BASE|T-8 -->
<g fill="#808080" stroke="#808080" stroke-width=".48">
<path d="M961 599h6h-6z"/>
<path d="M970 599h-1z"/>
<path d="M965 603h1z"/>
<path d="M966 603h1z"/>
<path d="M965 594h1z"/>
<path d="M961 598h6l-6 1z"/>
<path d="M969 597h1v1z"/>
<path d="M961 599h6zM961 599h6z"/>
<path d="M969 599l1 1v-1zM969 599l1 1h-1z"/>
<path d="M961 599l6 1v-1zM961 599l6 1h-6z"/>
<path d="M969 600v1l1-1zM968 601l1-1v1z"/>
<path d="M961 600l6 1v-1zM961 600l6 1h-6z"/>
<path d="M968 601l1 1v-1zM968 601l1 1h-2z"/>
<path d="M961 601l5 1 1-1zM961 601l5 1h-4z"/>
<path d="M967 602h1h1zM967 602h1h-2z"/>
<path d="M962 602h4zM962 602h4h-4z"/>
<path d="M966 602l2 1v-1zM966 602l2 1h-2z"/>
<path d="M962 602l4 1v-1zM962 602l4 1z"/>
<path d="M966 603h2zM966 603h1h-1z"/>
<path d="M963 603h3zM963 603h3z"/>
<path d="M964 603h2zM964 603h1z"/>
<path d="M965 594h2zM965 594h2z"/>
<path d="M965 594h1zM964 594h2z"/>
<path d="M966 594l2 1zM966 594l2 1z"/>
<path d="M964 594l2 1zM963 595h3z"/>
<path d="M966 595h2zM966 595h2z"/>
<path d="M963 595h3zM962 595h1h3z"/>
<path d="M966 595l3 1-1-1zM966 595l3 1h-2z"/>
<path d="M962 595l4 1v-1zM962 595l4 1h-4z"/>
<path d="M967 596h2zM967 596h2h-1z"/>
<path d="M962 596h5h-1zM962 596h5h-6z"/>
<path d="M968 596l2 1-1-1zM968 596l2 1h-1z"/>
<path d="M961 596l6 1v-1zM961 596l6 1h-6z"/>
<path d="M961 597l6 1v-1zM961 597l6 1h-6z"/>
<path d="M969 597l1 1zM969 598h1v1z"/>
<path d="M961 598h6zM961 598h6z"/>
</g>
<g fill="none" stroke="#808080" stroke-width=".48">
<path d="M961 599l6-1-2-4 5 5-5 4 2-4z"/>
<circle cx="965" cy="599" r="5"/>
</g>
<!-- layer: T-TTLBLK-5 -->
<path d="M49 722v-3h2v3h6v-3h8v3h24v-3h40v3M49 721h80" fill="none" stroke="#000" stroke-width=".48"/>
<text font-size="10" x="989" y="715">A-00</text>
<g font-size="6.7">
<text x="961" y="627">Summit Campus</text>
<text x="961" y="635">Merritt</text>
<text x="961" y="643">350 Hawthorne Avenue</text>
<text x="961" y="651">Oakland, CA 94609</text>
<text x="961" y="681">LOWER LEVEL</text>
<text x="961" y="689">FLOOR PLAN</text>
</g>
<g font-size="5" fill="#808080">
<text x="961" y="540">Version</text>
<text x="1032" y="540">Date</text>
<text x="963" y="549">1</text>
<text x="975" y="549">Originals</text>
<text x="1016" y="549">August 2002</text>
<text x="963" y="555">2</text>
<text x="975" y="555">Walkthrough</text>
<text x="1010" y="555">December 2006</text>
<text x="963" y="562">-</text>
<text x="975" y="562">-</text>
<text x="1040" y="562">-</text>
<text x="963" y="568">-</text>
<text x="975" y="568">-</text>
<text x="1040" y="568">-</text>
<text x="963" y="575">-</text>
<text x="975" y="575">-</text>
<text x="1040" y="575">-</text>
</g>
<g font-size="5">
<text x="982" y="598">All dimensions and conditions</text>
<text x="983" y="603">should be verified in the field.</text>
<text x="961" y="727">1/16&quot;=1'-0&quot;</text>
<text x="1012" y="727">05-14-2019</text>
</g>
<g font-size="4.4">
<text x="420" y="117">L768</text>
<text x="636" y="132">L085D</text>
<text x="427" y="150">L721</text>
<text x="465" y="158">L075A</text>
<text x="481" y="161">L090A</text>
<text x="520" y="163">L075B</text>
<text x="666" y="166">L085B</text>
<text x="427" y="170">L720</text>
<text x="409" y="180">L709</text>
<text x="374" y="186">L706</text>
<text x="519" y="182">L075C</text>
<text x="575" y="189">L080A</text>
<text x="610" y="189">L080</text>
<text x="641" y="192">L085</text>
<text x="370" y="201">L705</text>
<text x="662" y="202">L085A</text>
<text x="353" y="205">L710</text>
<text x="372" y="213">L704</text>
<text x="474" y="222">L075</text>
<text x="520" y="219">L070</text>
<text x="549" y="221">L060A</text>
<text x="394" y="229">L707</text>
<text x="425" y="230">L717</text>
<text x="516" y="236">L055</text>
<text x="554" y="237">L060</text>
<text x="618" y="238">L040B</text>
<text x="353" y="243">L711</text>
<text x="374" y="247">L714</text>
<text x="430" y="250">L718</text>
<text x="545" y="249">L040A</text>
<text x="585" y="248">L040</text>
<text x="407" y="253">L716</text>
<text x="517" y="255">L050</text>
<text x="618" y="254">L040C</text>
<text x="353" y="259">L712</text>
<text x="391" y="268">L708</text>
<text x="499" y="269">SW 5</text>
<text x="353" y="275">L712A</text>
<text x="621" y="288">L020</text>
<text x="355" y="292">L713</text>
<text x="525" y="298">L035</text>
<text x="494" y="300">L030</text>
<text x="563" y="306">L020A</text>
<text x="374" y="309">L715</text>
<text x="406" y="309">L719</text>
<text x="528" y="313">L035A</text>
<text x="603" y="322">L001B</text>
<text x="643" y="321">L001C</text>
<text x="532" y="331">L017</text>
<text x="427" y="343">L013A</text>
<text x="447" y="342">L013B</text>
<text x="503" y="343">L010A</text>
<text x="532" y="348">L015</text>
<text x="474" y="356">L010</text>
<text x="635" y="360">L005</text>
<text x="579" y="364">L001D</text>
<text x="600" y="363">L005A</text>
<text x="440" y="366">L013</text>
<text x="332" y="374">L130F</text>
<text x="271" y="381">L135</text>
<text x="387" y="379">L115A</text>
<text x="458" y="379">SW 3</text>
<text x="492" y="382">L105A</text>
<text x="582" y="385">L001</text>
<text x="379" y="395">L115</text>
<text x="478" y="390">L105</text>
<text x="440" y="405">L110</text>
<text x="349" y="414">L130E</text>
<text x="580" y="412">L001A</text>
<text x="236" y="425">L190</text>
<text x="322" y="431">L130</text>
<text x="378" y="430">L120</text>
<text x="351" y="439">L130B</text>
<text x="268" y="447">L170A</text>
<text x="343" y="447">L130D</text>
<text x="367" y="446">L130C</text>
<text x="240" y="453">L190A</text>
<text x="292" y="461">L170B</text>
<text x="377" y="458">L120A</text>
<text x="193" y="465">L195</text>
<text x="387" y="470">L125</text>
<text x="327" y="480">L130A</text>
<text x="356" y="475">L125A</text>
<text x="152" y="485">SW 2</text>
<text x="285" y="487">L170</text>
<text x="234" y="512">L185</text>
<text x="336" y="512">L160</text>
<text x="364" y="510">L150</text>
<text x="387" y="510">L140</text>
<text x="265" y="544">L175</text>
<text x="390" y="542">L145A</text>
<text x="338" y="550">L165</text>
<text x="376" y="548">L145</text>
<text x="360" y="563">L165D</text>
<text x="389" y="564">L145B</text>
<text x="298" y="569">L165C</text>
<text x="376" y="574">L145C</text>
<text x="321" y="598">L165B</text>
<text x="346" y="603">L165A</text>
<text x="355" y="630">L147</text>
<text x="377" y="681">SW 1</text>
<text x="48" y="727">0'</text>
<text x="63" y="727">10'</text>
<text x="87" y="727">25'</text>
<text x="126" y="727">50'</text>
</g>
<g font-size="3.3">
<text x="467" y="68">PARKING GARAGE</text>
<text x="527" y="139">LOADING DOCK</text>
<text x="623" y="394">UNEX</text>
<text x="527" y="532">UNEX</text>
<text x="339" y="685">AIR INTAKE</text>
</g>
<g font-size="2.2">
<text x="520" y="56">DN</text>
<text x="528" y="79">DN</text>
<text x="494" y="89" transform="rotate(90 494 89)">DN</text>
<text x="507" y="92">RAMP</text>
<text x="525" y="90">DN</text>
<text x="558" y="271">15N</text>
<text x="412" y="375">9N</text>
<text x="422" y="384">8N</text>
<text x="431" y="393">7N</text>
<text x="513" y="391">6N</text>
<text x="525" y="391">5N</text>
<text x="538" y="391">4N</text>
<text x="550" y="391">3N</text>
</g>
<g font-size="1.2">
<text x="729" y="213">EQUIPMENT INTAKE AIR</text>
<text x="729" y="212">AIRWAY FOR HVAC</text>
<text x="741" y="244">MECHANICAL</text>
<text x="741" y="246">SPACE</text>
</g>
<g font-size=".8">
<text x="751" y="273">UP</text>
<text x="785" y="271">DN</text>
</g>
</svg>
